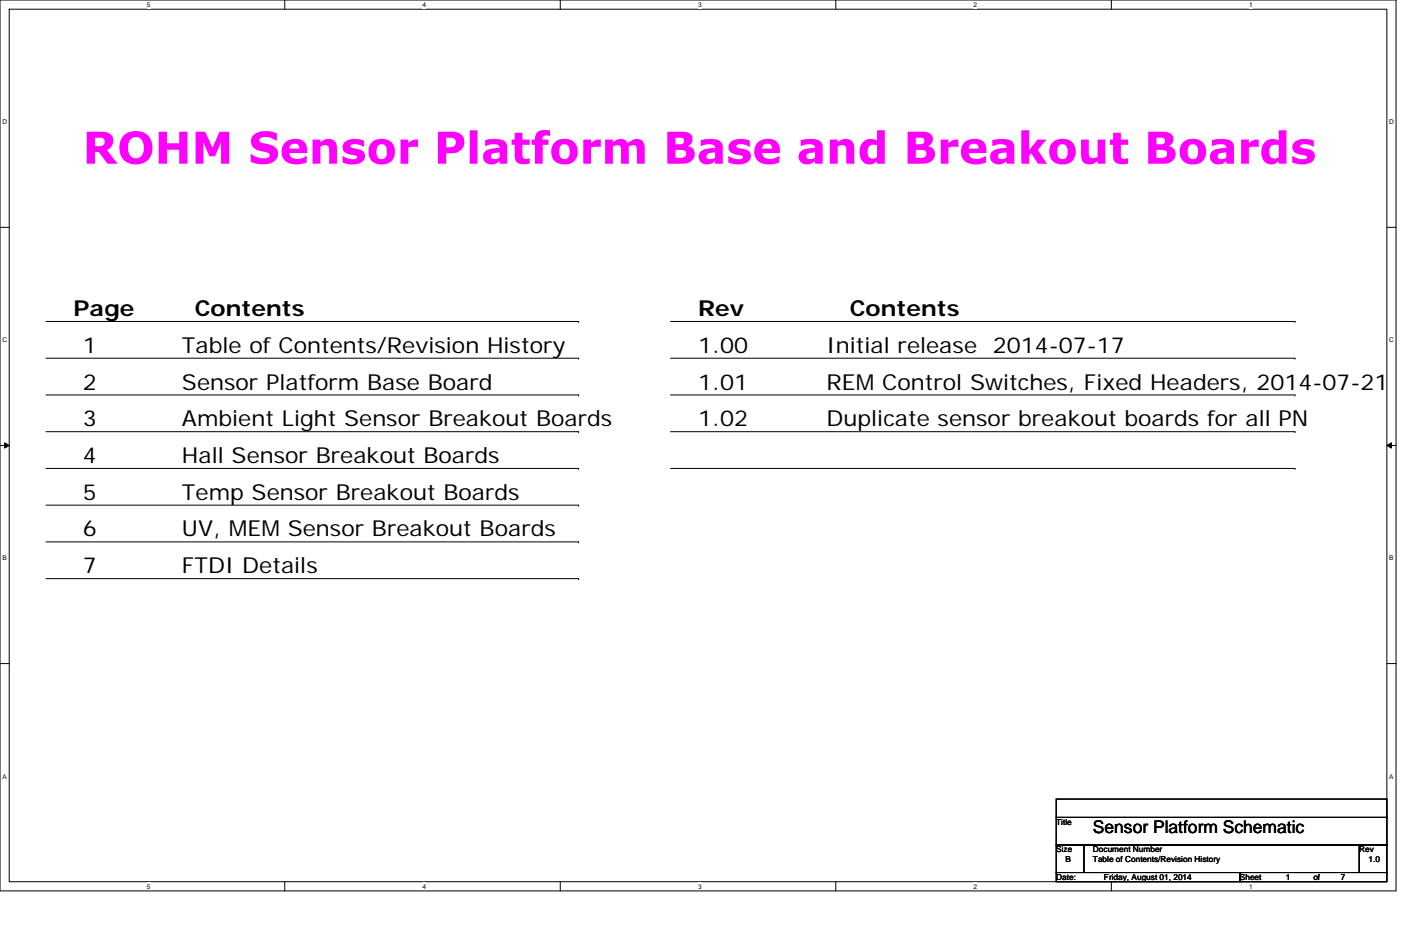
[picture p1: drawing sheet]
<svg xmlns="http://www.w3.org/2000/svg" width="457mm" height="305mm" viewBox="0 0 457 305" stroke-linecap="round" stroke-linejoin="round" font-family="sans-serif">
<path d="M0 0h455.6v290.7h-455.6zM3 3h449.6v284.7h-449.6z" fill="none" stroke="#000" stroke-width=".33"/>
<g fill="#fff">
<path d="M48 .3h1.2v2.4h-1.2z"/>
<path d="M48 288h1.2v2.4h-1.2z"/>
</g>
<path d="M92.9 0v3M92.9 287.7v3" fill="none" stroke="#000" stroke-width=".33"/>
<g fill="#fff">
<path d="M137.9 .3h1.2v2.4h-1.2z"/>
<path d="M137.9 288h1.2v2.4h-1.2z"/>
</g>
<path d="M182.8 0v3M182.8 287.7v3" fill="none" stroke="#000" stroke-width=".33"/>
<g fill="#fff">
<path d="M227.8 .3h1.2v2.4h-1.2z"/>
<path d="M227.8 288h1.2v2.4h-1.2z"/>
</g>
<path d="M272.8 0v3M272.8 287.7v3" fill="none" stroke="#000" stroke-width=".33"/>
<g fill="#fff">
<path d="M317.7 .3h1.2v2.4h-1.2z"/>
<path d="M317.7 288h1.2v2.4h-1.2z"/>
</g>
<path d="M362.7 0v3M362.7 287.7v3" fill="none" stroke="#000" stroke-width=".33"/>
<g fill="#fff">
<path d="M407.6 .3h1.2v2.4h-1.2z"/>
<path d="M407.6 288h1.2v2.4h-1.2z"/>
<path d="M.8 38.6h1.5v2.4h-1.5z"/>
<path d="M453.3 38.6h1.6v2.4h-1.6z"/>
<path d="M.8 109.8h1.5v2.4h-1.5z"/>
<path d="M453.3 109.8h1.6v2.4h-1.6z"/>
</g>
<path d="M0 74.2h3M452.6 74.2h3" fill="none" stroke="#000" stroke-width=".33"/>
<g fill="#fff">
<path d="M.8 181h1.4v2.4h-1.4z"/>
<path d="M453.3 181h1.5v2.4h-1.5z"/>
</g>
<path d="M0 145.4h3M1.5 144.5l1.5 .9-1.5 .8zM452.6 145.4h3M452.6 145.4l1.5-.9v1.7z" fill="none" stroke="#000" stroke-width=".33"/>
<path d="M1.5 144.5l1.5 .9-1.5 .8zM452.6 145.4l1.5-.9v1.7z" fill="#000"/>
<g fill="#fff">
<path d="M.8 252.1h1.4v2.4h-1.4z"/>
<path d="M453.3 252.1h1.5v2.4h-1.5z"/>
</g>
<g fill="none" stroke="#000" stroke-width=".33">
<path d="M15 104.9h173.8M15 116.9h173.8M188.8 104.9h.1M188.8 116.9h.1M218.8 104.9h203.8M218.8 116.9h203.8M422.6 104.9h.1M422.6 116.9h.1M15 128.9h173.8M188.8 128.9h.1M218.8 128.9h203.8M422.6 128.9h.1"/>
<path d="M15 140.9h173.8M15 152.9h173.8M188.8 140.9h.1M188.8 152.9h.1M218.8 140.9h203.8M218.8 152.9h203.8M422.6 140.9h.1M422.6 152.9h.1M15 164.9h173.8M15 176.8h173.8M188.8 164.9h.1M188.8 176.8h.1"/>
<path d="M15 188.8h173.8M188.8 188.8h.1M0 216.6h3M452.6 216.6h3"/>
</g>
<path d="M31 44.9v2.8h1.1a1.49 1.49 0 0 0 2.1-1.3 1.49 1.49 0 0 0-1.9-1.5zM28.3 43h4.5a3.3 3.3 0 0 1 4.1 3.3 3.2 3.2 0 0 1-2 2.7l3.5 4.4h-3.3l-2.8-3.8h-1.3v3.8h-2.7zM40.4 44.2a5.5 5.5 0 0 1 6-1.1 5.5 5.5 0 0 1 3.3 5.1 5.3 5.3 0 0 1-7.3 5.2 5.8 5.8 0 0 1-2-9.2zM42.7 45.3a4.3 4.3 0 0 0 .7 6.2 2.73 2.73 0 0 0 3.5-3.3 2.73 2.73 0 0 0-.8-2.8 2.73 2.73 0 0 0-2.9-.4zM51.8 43h2.7v3.8h4v-3.8h2.7v10.4h-2.7v-4.6h-4v4.6h-2.7zM63.8 43h3.2l2.3 5.2 2.4-5.2h3.1v10.4h-2.7v-7l-1.9 4.6h-1.9l-1.9-4.6v7h-2.6zM82.8 44a8.1 8.1 0 0 1 7.5-.5v2.4a6.4 6.4 0 0 0-4.8-1 .93 .93 0 0 0-.8 1 .93 .93 0 0 0 1.1 .8l1.2 .3a3.5 3.5 0 0 1 3.7 3.6 4.5 4.5 0 0 1-5.3 3l-1.8-.2-1.8-.6v-2.5h.3a4.7 4.7 0 0 0 5.8 .7 1.13 1.13 0 0 0-1.4-1.4l-1.2-.3a3.2 3.2 0 0 1-3.1-4.5zM93.1 46.4a4.6 4.6 0 0 1 6.7 .6l.4 1.5v1.5h-5.7a2.64 2.64 0 0 0 3.7 1.7l1.9-.7v2l-1.2 .4a6.6 6.6 0 0 1-6.1-1.2 4.6 4.6 0 0 1 .3-5.8zM95 47.3l-.6 1.2h3.3a1.63 1.63 0 0 0-.9-1.6 1.63 1.63 0 0 0-1.8 .4zM102 45.6h2.6v.8a3.3 3.3 0 0 1 5.1 .4l.3 1.5v5.1h-2.6v-4.2a1.55 1.55 0 0 0-.7-1.8 1.55 1.55 0 0 0-1.9 .3l-.2 .1v5.6h-2.6zM112.5 46.4a6.6 6.6 0 0 1 6.3-.5v2l-2.3-.8a1.53 1.53 0 0 0-2.1 .7l.3 .4 1.6 .3a2.42 2.42 0 0 1 2.5 1.3 2.42 2.42 0 0 1-.4 2.8 7.2 7.2 0 0 1-6.6 .4v-2.1a5.6 5.6 0 0 0 4.6 .8 .7 .7 0 0 0 0-.9 .7 .7 0 0 0-.9-.2l-1-.1a2.43 2.43 0 0 1-2.4-1.4 2.43 2.43 0 0 1 .4-2.7zM120.2 49.5a4.4 4.4 0 0 1 8.7 0 4.4 4.4 0 0 1-8.7 0zM123.4 47.6a3.4 3.4 0 0 0 .5 4.2 1.82 1.82 0 0 0 1.9-.4 1.82 1.82 0 0 0 .5-1.9 1.83 1.83 0 0 0-.5-2 1.83 1.83 0 0 0-2.1-.2zM130.7 45.6h2.5v1.1a3.7 3.7 0 0 1 3.2-1.1v2.4l-1.7-.1-1.5 .3v5.2h-2.5zM142.9 43h4.4a3.6 3.6 0 0 1 4.2 3.5 3.6 3.6 0 0 1-4.2 3.5h-1.7v3.4h-2.7zM145.6 44.9v3.2h.8a1.71 1.71 0 0 0 2-.6 1.71 1.71 0 0 0-.1-2.1l-.9-.4zM153.3 42.5h2.5v10.9h-2.5zM160.4 50.4a1.07 1.07 0 0 0 .1 1.3 1.07 1.07 0 0 0 1.3 .2l1.2-.5v-1.7l-1.8 .3zM158.3 45.7l2.4-.4a4.9 4.9 0 0 1 4.5 1.3l.3 1.5v5.3h-2.5v-.8a3.3 3.3 0 0 1-5.2-.6 2.8 2.8 0 0 1 3.1-3.6l2.1-.1a1.24 1.24 0 0 0-1.6-1.2l-3.1 .5zM168 43.3h2.5v2.3h2.4v1.7h-2.4v2.8a1.37 1.37 0 0 0 .5 1.6 1.37 1.37 0 0 0 1.7-.1h.2v1.8l-1.1 .2a2.8 2.8 0 0 1-3.8-2.7v-3.6h-1.1v-1.7h1.1zM175.3 43.2a6 6 0 0 1 4.2-.6v1.8l-.8-.2a1.17 1.17 0 0 0-1.3 .2 1.17 1.17 0 0 0-.4 1.2h2v1.7h-1.9v6.1h-2.5v-6.1h-1.1v-1.7h1.1l.1-1.3zM179.8 49.5a4.3 4.3 0 0 1 8.7 0 4.3 4.3 0 0 1-8.7 0zM183 47.6a3.4 3.4 0 0 0 .5 4.2 1.82 1.82 0 0 0 1.9-.4 1.82 1.82 0 0 0 .5-1.9 1.83 1.83 0 0 0-.5-2 1.83 1.83 0 0 0-2-.2zM190.3 45.6h2.6v1.1a3.7 3.7 0 0 1 3.2-1.1v2.4l-1.7-.1-1.5 .3v5.2h-2.6zM197.5 45.6h2.5v.8a3 3 0 0 1 4.9 .3l.3-.2a2.93 2.93 0 0 1 5.1 .8l.1 6.1h-2.6v-4.3a1.42 1.42 0 0 0-.6-1.6 1.42 1.42 0 0 0-1.7 .2l-.3 .1v5.6h-2.5v-4.3a1.44 1.44 0 0 0-.7-1.7 1.44 1.44 0 0 0-1.8 .3l-.2 .1v5.6h-2.5zM217.8 43h4.5a2.87 2.87 0 0 1 3.7 2.8 2.67 2.67 0 0 1-1.5 1.9 2.88 2.88 0 0 1 2.1 3.3 2.88 2.88 0 0 1-3 2.4h-5.8zM220.5 44.9v2.2h1.2a1.16 1.16 0 0 0 1.6-1.1 1.16 1.16 0 0 0-1.6-1.1zM220.5 48.9v2.6h1.1a1.59 1.59 0 0 0 1.7-.2 1.59 1.59 0 0 0 .5-1.7 3.7 3.7 0 0 0-3.3-.7zM230.8 50.4a1.07 1.07 0 0 0 0 1.3 1.07 1.07 0 0 0 1.4 .2l1.2-.5v-1.7l-1.8 .3zM228.7 45.7l2.4-.4a4.9 4.9 0 0 1 4.4 1.3l.4 1.5v5.3h-2.5v-.8a3.3 3.3 0 0 1-5.3-.6 2.8 2.8 0 0 1 3.1-3.6l2.2-.1a1.24 1.24 0 0 0-1.6-1.2l-3.1 .5zM238.4 46.4a6.6 6.6 0 0 1 6.3-.5v2l-2.2-.8a1.53 1.53 0 0 0-2.2 .7l.4 .4 1.5 .3a2.42 2.42 0 0 1 2.5 1.3 2.42 2.42 0 0 1-.4 2.8 7.2 7.2 0 0 1-6.6 .4v-2.1a5.6 5.6 0 0 0 4.6 .8 .7 .7 0 0 0 0-.9 .7 .7 0 0 0-.8-.2l-1.1-.1a2.43 2.43 0 0 1-2.4-1.4 2.43 2.43 0 0 1 .4-2.7zM247.4 46.4a4.6 4.6 0 0 1 6.7 .6l.4 1.5v1.5h-5.8a2.64 2.64 0 0 0 3.8 1.7l1.9-.7v2l-1.3 .4a6.6 6.6 0 0 1-6.1-1.2 4.6 4.6 0 0 1 .4-5.8zM249.2 47.3l-.5 1.2h3.3a1.63 1.63 0 0 0-1-1.6 1.63 1.63 0 0 0-1.8 .4zM263.4 50.4a1.07 1.07 0 0 0 .1 1.3 1.07 1.07 0 0 0 1.3 .2l1.2-.5v-1.7l-1.8 .3zM261.3 45.7l2.4-.4a4.9 4.9 0 0 1 4.4 1.3l.4 1.5v5.3h-2.5v-.8a3.3 3.3 0 0 1-5.3-.6 2.8 2.8 0 0 1 3.1-3.6l2.2-.1a1.24 1.24 0 0 0-1.6-1.2l-3.1 .5zM270.8 45.6h2.5v.8a3.3 3.3 0 0 1 5.2 .4l.2 1.5v5.1h-2.5v-4.2a1.55 1.55 0 0 0-.7-1.8 1.55 1.55 0 0 0-1.9 .3l-.3 .1v5.6h-2.5zM281.6 46.4a3.8 3.8 0 0 1 4.6-.5v-3.4h2.5v10.9h-2.5v-.8a3.3 3.3 0 0 1-3.7 .8 3.3 3.3 0 0 1-2-3.2 4.7 4.7 0 0 1 1.1-3.8zM283.6 47.8a2.9 2.9 0 0 0 .4 3.8 2.44 2.44 0 0 0 2.2-.3v-3.9l-.4-.1a2.35 2.35 0 0 0-2.2 .5zM296.2 43h4.5a2.87 2.87 0 0 1 3.7 2.8 2.67 2.67 0 0 1-1.5 1.9 2.88 2.88 0 0 1 2.2 3.3 2.88 2.88 0 0 1-3.1 2.4h-5.8zM298.9 44.9v2.2h1.2a1.16 1.16 0 0 0 1.6-1.1 1.16 1.16 0 0 0-1.6-1.1zM298.9 48.9v2.6h1.1a1.59 1.59 0 0 0 1.7-.2 1.59 1.59 0 0 0 .5-1.7 3.7 3.7 0 0 0-3.3-.7zM307 45.6h2.5v1.1a3.7 3.7 0 0 1 3.2-1.1v2.4l-1.7-.1-1.5 .3v5.2h-2.5zM314.8 46.4a4.6 4.6 0 0 1 6.7 .6l.4 1.5v1.5h-5.8a2.64 2.64 0 0 0 3.8 1.7l1.9-.7v2l-1.3 .4a6.6 6.6 0 0 1-6-1.2 4.6 4.6 0 0 1 .3-5.8zM316.7 47.3l-.6 1.2h3.3a1.63 1.63 0 0 0-1-1.6 1.63 1.63 0 0 0-1.7 .4zM325.9 50.4a1.07 1.07 0 0 0 .1 1.3 1.07 1.07 0 0 0 1.3 .2l1.2-.5v-1.7l-1.8 .3zM323.8 45.7l2.4-.4a4.9 4.9 0 0 1 4.4 1.3l.4 1.5v5.3h-2.5v-.8a3.3 3.3 0 0 1-5.3-.6 2.8 2.8 0 0 1 3.1-3.6l2.2-.1a1.24 1.24 0 0 0-1.6-1.2l-3.1 .5zM333.3 42.5h2.6v6.5l2.7-3.4h2.9l-2.8 3.3 3 4.5h-2.9l-2.3-3.4-.6 .8v2.6h-2.6zM342.3 49.5a4.3 4.3 0 0 1 8.7 0 4.3 4.3 0 0 1-8.7 0zM345.5 47.6a3.4 3.4 0 0 0 .5 4.2 1.82 1.82 0 0 0 2-.4 1.82 1.82 0 0 0 .4-1.9 1.83 1.83 0 0 0-.5-2 1.83 1.83 0 0 0-2-.2zM352.8 45.6h2.5v4.2a1.54 1.54 0 0 0 .8 1.8 1.54 1.54 0 0 0 1.8-.3l.3-.2v-5.5h2.5v7.8h-2.5v-.8a3.3 3.3 0 0 1-5.2-.4l-.2-1.5zM363.2 43.3h2.6v2.3h2.3v1.7h-2.3v2.8a1.37 1.37 0 0 0 .4 1.6 1.37 1.37 0 0 0 1.7-.1h.2v1.8l-1.1 .2a2.8 2.8 0 0 1-3.8-2.7v-3.6h-1v-1.7h1zM374.7 43h4.5a2.87 2.87 0 0 1 3.7 2.8 2.67 2.67 0 0 1-1.5 1.9 2.88 2.88 0 0 1 2.2 3.3 2.88 2.88 0 0 1-3.1 2.4h-5.8zM377.4 44.9v2.2h1.3a1.16 1.16 0 0 0 1.5-1.1 1.16 1.16 0 0 0-1.6-1.1zM377.4 48.9v2.6h1.2a1.59 1.59 0 0 0 1.7-.2 1.59 1.59 0 0 0 .5-1.7 3.7 3.7 0 0 0-3.4-.7zM384.9 49.5a4.4 4.4 0 0 1 8.7 0 4.4 4.4 0 0 1-8.7 0zM388.1 47.6a3.4 3.4 0 0 0 .5 4.2 1.82 1.82 0 0 0 1.9-.4 1.82 1.82 0 0 0 .5-1.9 1.83 1.83 0 0 0-.5-2 1.83 1.83 0 0 0-2.1-.2zM397.6 50.4a1.07 1.07 0 0 0 .1 1.3 1.07 1.07 0 0 0 1.3 .2l1.2-.5v-1.7l-1.8 .3zM395.5 45.7l2.4-.4a4.9 4.9 0 0 1 4.4 1.3l.4 1.5v5.3h-2.5v-.8a3.3 3.3 0 0 1-5.3-.6 2.8 2.8 0 0 1 3.1-3.6l2.2-.1a1.24 1.24 0 0 0-1.6-1.2l-3.1 .5zM405 45.6h2.6v1.1a3.7 3.7 0 0 1 3.1-1.1v2.4l-1.7-.1-1.4 .3v5.2h-2.6zM412.7 46.4a3.8 3.8 0 0 1 4.6-.5v-3.4h2.5v10.9h-2.5v-.8a3.3 3.3 0 0 1-3.7 .8 3.3 3.3 0 0 1-2-3.2 4.7 4.7 0 0 1 1.1-3.8zM414.7 47.8a2.9 2.9 0 0 0 .4 3.8 2.44 2.44 0 0 0 2.2-.3v-3.9l-.4-.1a2.35 2.35 0 0 0-2.2 .5zM422.4 46.4a6.6 6.6 0 0 1 6.3-.5v2l-2.2-.8a1.53 1.53 0 0 0-2.2 .7l.4 .4 1.5 .3a2.42 2.42 0 0 1 2.6 1.3 2.42 2.42 0 0 1-.4 2.8 7.2 7.2 0 0 1-6.7 .4v-2.1a5.6 5.6 0 0 0 4.6 .8 .7 .7 0 0 0 0-.9 .7 .7 0 0 0-.8-.2l-1.1-.1a2.43 2.43 0 0 1-2.4-1.4 2.43 2.43 0 0 1 .4-2.7z" fill="#f0f"/>
<path d="M344.7 275.8h9v8.9h-9zM344.7 260.8h107.9v6h-107.9zM344.7 266.8h107.9v9h-107.9zM353.7 275.8h89.9v8.9h-89.9zM443.6 275.8h9v8.9h-9zM344.7 284.7h59.9v3h-59.9zM404.6 284.7h48v3h-48z" fill="none" stroke="#000" stroke-width=".33"/>
<g font-size="7.2">
<text x="24" y="103.1">Page</text>
<text x="63.5" y="103.1">Contents</text>
<text x="227.8" y="103.1">Rev</text>
<text x="277.3" y="103.1">Contents</text>
<text x="27" y="115.1">1</text>
<text x="59.4" y="115.1">Table of Contents/Revision History</text>
<text x="227.8" y="115.1">1.00</text>
<text x="269.8" y="115.1">Initial release</text>
<text x="324" y="115.1">2014-07-17</text>
<text x="27" y="127.1">2</text>
<text x="59.4" y="127.1">Sensor Platform Base Board</text>
<text x="227.8" y="127.1">1.01</text>
<text x="269.8" y="127.1">REM Control Switches, Fixed Headers, 2014-07-21</text>
<text x="27" y="139.1">3</text>
<text x="59.4" y="139.1">Ambient Light Sensor Breakout Boards</text>
<text x="227.8" y="139.1">1.02</text>
<text x="269.8" y="139.1">Duplicate sensor breakout boards for all PN</text>
<text x="27" y="151.1">4</text>
<text x="59.4" y="151.1">Hall Sensor Breakout Boards</text>
<text x="27" y="163.1">5</text>
<text x="59.4" y="163.1">Temp Sensor Breakout Boards</text>
<text x="27" y="175.1">6</text>
<text x="59.4" y="175.1">UV, MEM Sensor Breakout Boards</text>
<text x="27" y="187.1">7</text>
<text x="59.4" y="187.1">FTDI Details</text>
</g>
<text font-size="5.7" x="356.7" y="271.9">Sensor Platform Schematic</text>
<g font-size="2.7">
<text x="344.7" y="269.2">Title</text>
<text x="344.7" y="278.2">Size</text>
<text x="347.7" y="281.2">B</text>
<text x="356.7" y="278.2">Document Number</text>
<text x="356.7" y="281.2">Table of Contents/Revision History</text>
<text x="443.6" y="278.2">Rev</text>
<text x="446.6" y="281.2">1.0</text>
<text x="344.7" y="287.2">Date:</text>
<text x="360.3" y="287.2">Friday, August 01, 2014</text>
<text x="404.6" y="287.2">Sheet</text>
<text x="419.6" y="287.2">1</text>
<text x="428.6" y="287.2">of</text>
<text x="437.6" y="287.2">7</text>
</g>
<g font-size="2.1">
<text x="48" y="2.3">5</text>
<text x="137.9" y="2.3">4</text>
<text x="227.8" y="2.3">3</text>
<text x="317.7" y="2.3">2</text>
<text x="407.6" y="2.3">1</text>
<text x=".8" y="40.5">D</text>
<text x="453.3" y="40.5">D</text>
<text x=".8" y="111.7">C</text>
<text x="453.3" y="111.7">C</text>
<text x=".8" y="182.9">B</text>
<text x="453.3" y="182.9">B</text>
<text x=".8" y="254.1">A</text>
<text x="453.3" y="254.1">A</text>
<text x="48" y="290">5</text>
<text x="137.9" y="290">4</text>
<text x="227.8" y="290">3</text>
<text x="317.7" y="290">2</text>
<text x="407.6" y="290">1</text>
</g>
</svg>
